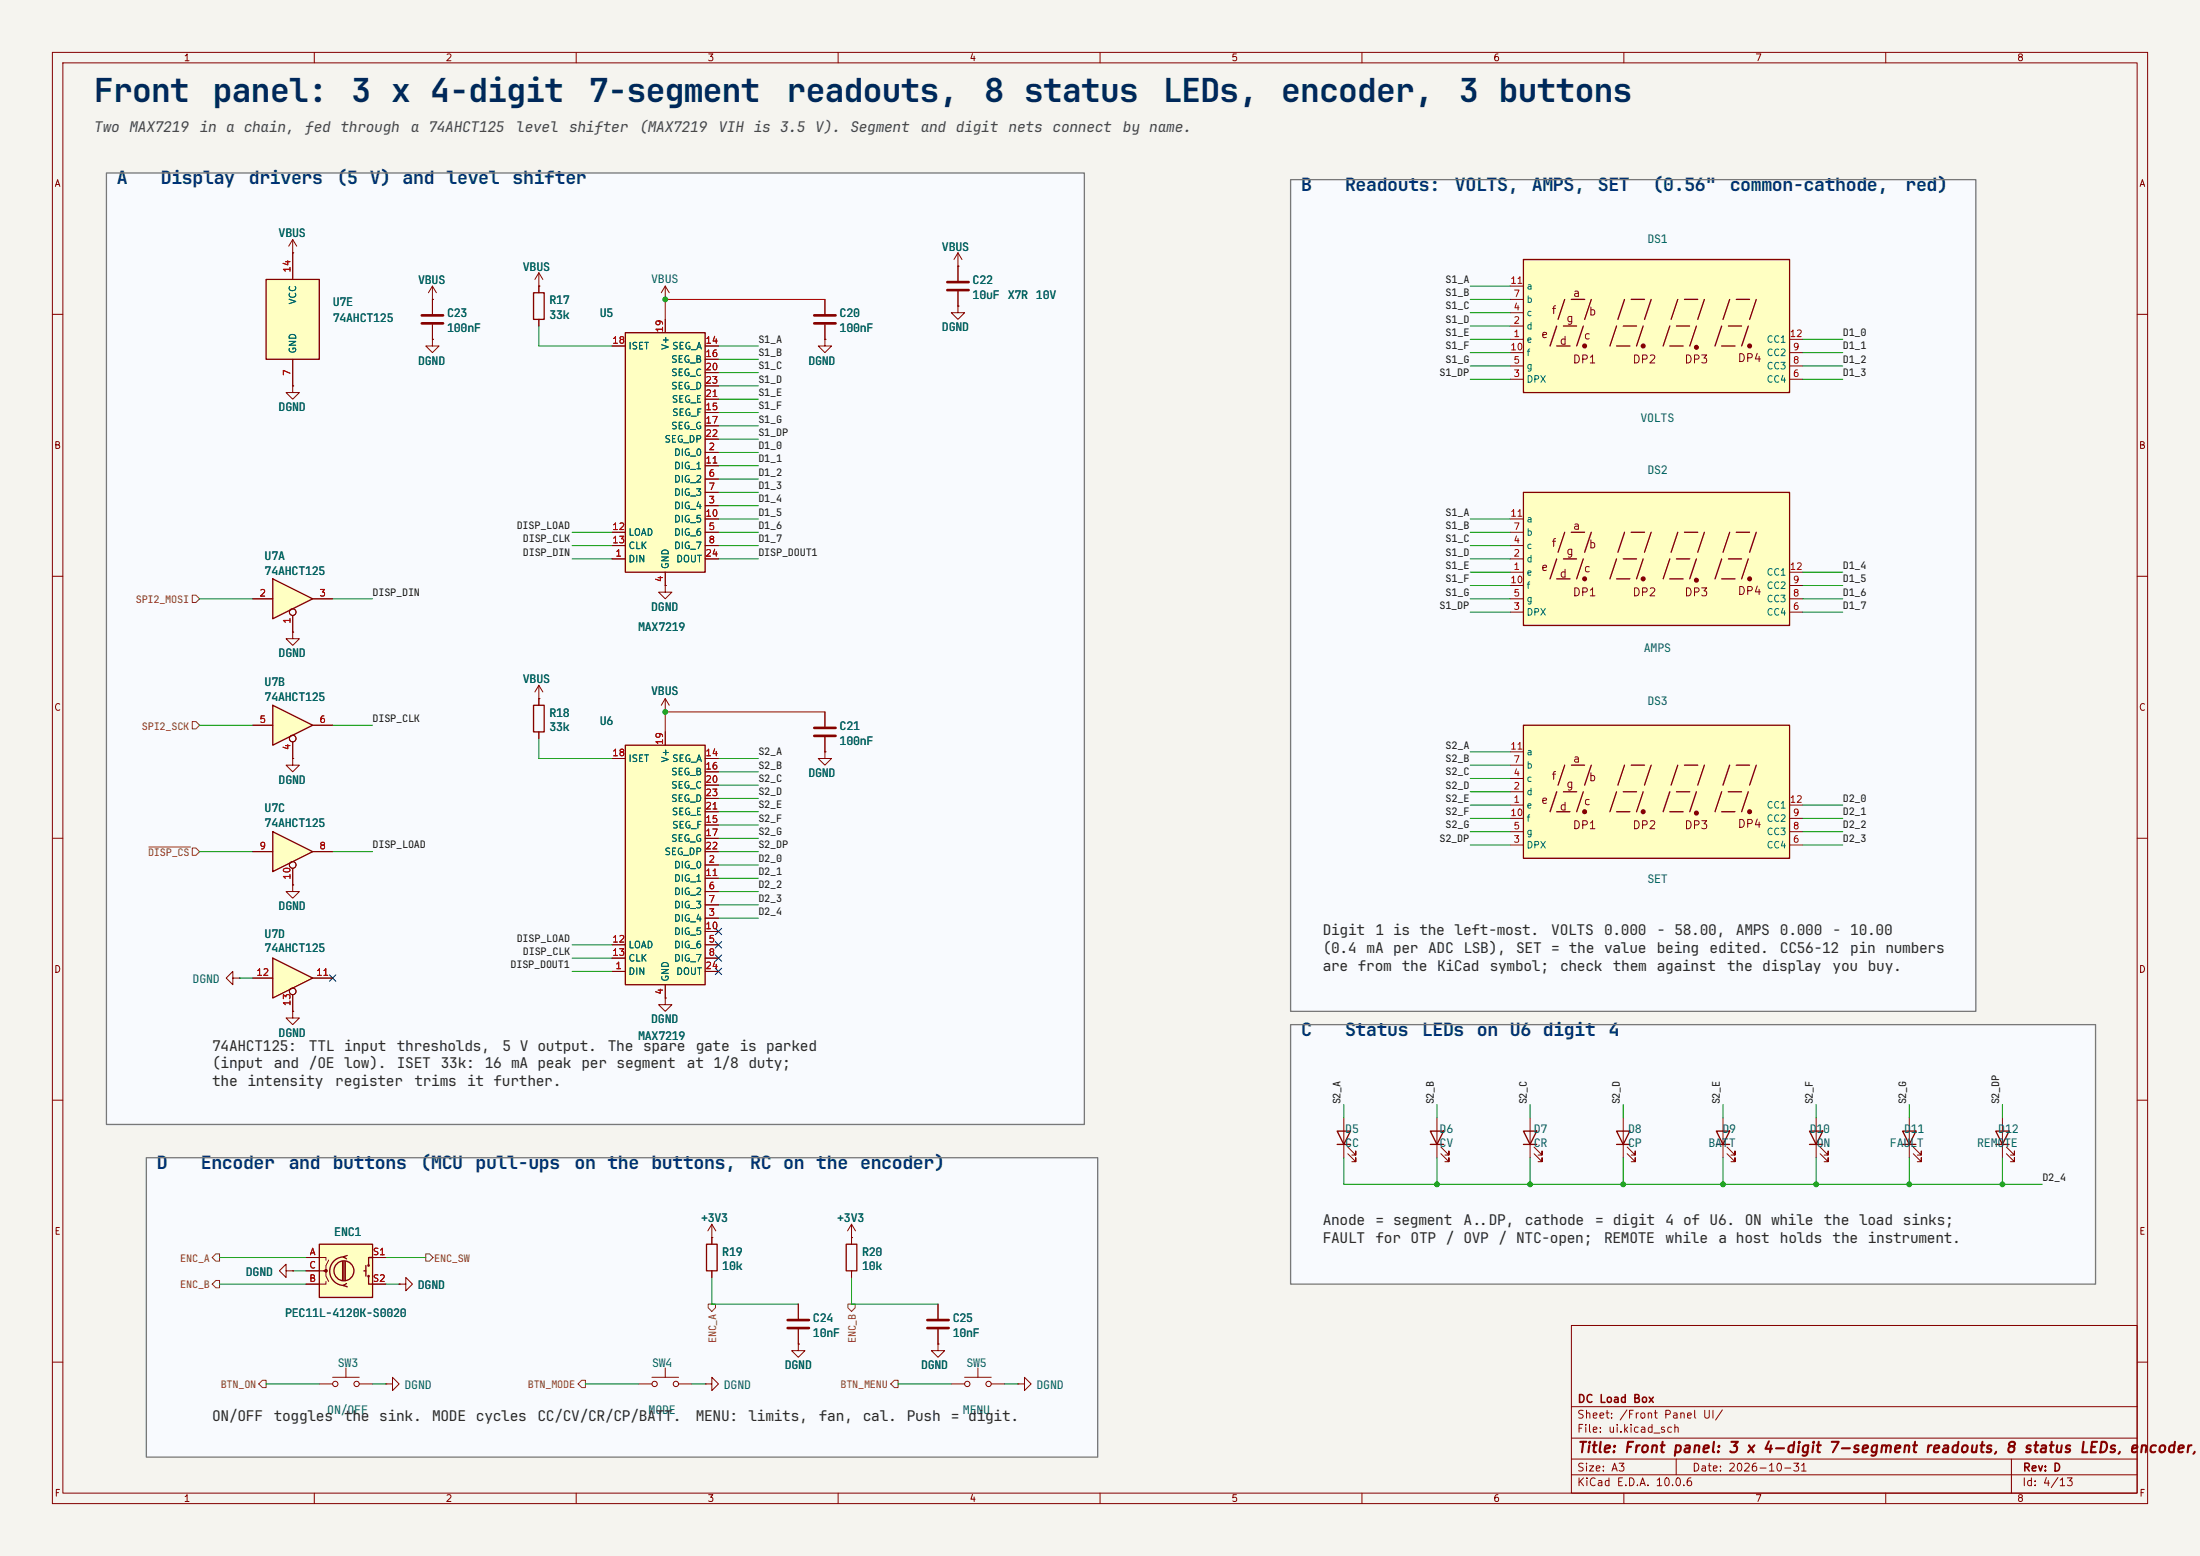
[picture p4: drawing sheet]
<svg xmlns="http://www.w3.org/2000/svg" width="420mm" height="297mm" viewBox="0 0 420 297" stroke-linecap="round" stroke-linejoin="round" font-family="sans-serif">
<path d="M0 0h420v297h-420z" fill="#f5f4ef" stroke="#f5f4ef" stroke-width=".19"/>
<g fill="none" stroke="#840000" stroke-width=".19">
<path d="M10 10h400v277h-400zM12 12h396v273h-396zM60 10v2M110 10v2M160 10v2M210 10v2M260 10v2M310 10v2M360 10v2M10 60h2M408 60h2M10 110h2"/>
<path d="M408 110h2M10 160h2M408 160h2M10 210h2M408 210h2M300 253h108v32h-108zM10 260h2M300 278.5h108M300 274.5h108M300 268.5h108M320 278.5v3M384 278.5v6.5"/>
<path d="M408 260h2M60 285v2M110 285v2M160 285v2M210 285v2M260 285v2M300 281.5h108M310 285v2M360 285v2"/>
</g>
<g fill="#f8fafe">
<path d="M246.4 195.6h153.6v49.5h-153.6z"/>
<path d="M20.3 33h186.7v181.6h-186.7z"/>
<path d="M246.4 34.3h130.8v158.7h-130.8z"/>
<path d="M27.9 221h181.6v57.1h-181.6z"/>
</g>
<path d="M290.8 49.5h50.8v25.4h-50.8z" fill="#ffffc2"/>
<g fill="none" stroke="#840000" stroke-width=".25">
<path d="M290.8 49.5h50.8v25.4h-50.8zM298.7 57.2l-1.3 3.8M300 57.2h2.5M303.8 57.2l-1.3 3.8M310.1 57.2l-1.2 3.8M311.4 57.2h2.5M315.2 57.2l-1.3 3.8M320.3 57.2l-1.3 3.8M321.6 57.2h2.5M325.4 57.2l-1.3 3.8M330.2 57.2l-1.3 3.8M331.5 57.2h2.5"/>
<path d="M335.3 57.2l-1.3 3.8M297.2 62.2l-1.3 3.8M297.2 66h2.5M298.4 62.2h2.6M302.3 62.2l-1.3 3.8M308.6 66h2.5M308.6 62.2l-1.3 3.8M309.9 62.2h2.5M313.7 62.2l-1.3 3.8M318.8 66h2.5M318.8 62.2l-1.3 3.8M320 62.2h2.6"/>
<path d="M323.8 62.2l-1.2 3.8M328.7 66h2.5M328.7 62.2l-1.3 3.8M329.9 62.2h2.6M333.8 62.2l-1.3 3.8"/>
</g>
<g fill="#840000" stroke="#840000" stroke-width=".25">
<circle cx="302.5" cy="66" r=".36"/>
<circle cx="313.7" cy="66" r=".36"/>
<circle cx="323.8" cy="66.3" r=".36"/>
<circle cx="334" cy="66" r=".36"/>
</g>
<g fill="none" stroke="#840000" stroke-width=".19">
<path d="M102.9 54.6h.1M102.9 52.1l-.8 1.2M102.9 52.1l.7 1.2M102.9 52.1v2.5M288.3 59.7h2.5M288.3 57.2h2.5M288.3 54.6h2.5M288.3 64.8h2.5M288.3 62.2h2.5M288.3 72.4h2.5M288.3 69.9h2.5M288.3 67.3h2.5"/>
<path d="M341.6 64.8h2.6M341.6 72.4h2.6M341.6 69.9h2.6M341.6 67.3h2.6"/>
</g>
<path d="M50.8 53.3h10.2v15.3h-10.2z" fill="#ffffc2"/>
<path d="M50.8 53.3h10.2v15.3h-10.2z" fill="none" stroke="#840000" stroke-width=".25"/>
<path d="M55.9 48.3v5M55.9 68.6v5.1" fill="none" stroke="#840000" stroke-width=".19"/>
<path d="M119.4 63.5h15.2v45.7h-15.2z" fill="#ffffc2"/>
<path d="M119.4 63.5h15.2v45.7h-15.2z" fill="none" stroke="#840000" stroke-width=".25"/>
<g fill="none" stroke="#840000" stroke-width=".19">
<path d="M55.9 48.3h.1M55.9 45.7l-.8 1.3M55.9 45.7l.7 1.3M55.9 45.7v2.6M116.8 66h2.6M127 61v2.5M134.6 66h2.6M134.6 78.7h2.6M134.6 68.6h2.6M134.6 71.1h2.6M134.6 76.2h2.6M134.6 73.7h2.6"/>
<path d="M134.6 86.4h2.6M134.6 96.5h2.6M134.6 91.4h2.6M134.6 94h2.6M134.6 99.1h2.6M134.6 88.9h2.6M134.6 81.3h2.6M134.6 83.8h2.6M116.8 106.7h2.6M116.8 101.6h2.6M116.8 104.1h2.6M127 109.2v2.6"/>
<path d="M134.6 106.7h2.6M134.6 101.6h2.6M134.6 104.1h2.6M55.9 193v1.3h1.2l-1.2 1.3-1.3-1.3h1.3M55.9 193h.1M127 190.5v1.3h1.3l-1.3 1.2-1.3-1.2h1.3M127 190.5h.1M54.6 242.6v-1.3l-1.3 1.3 1.3 1.2v-1.2h1.3M55.9 242.6h.1"/>
</g>
<path d="M119.4 142.2h15.2v45.8h-15.2z" fill="#ffffc2"/>
<path d="M101.9 55.9h2v5.1h-2zM101.9 134.6h2v5.1h-2zM119.4 142.2h15.2v45.8h-15.2zM161.5 237.5h2.1v5.1h-2.1z" fill="none" stroke="#840000" stroke-width=".25"/>
<g fill="none" stroke="#840000" stroke-width=".19">
<path d="M82.5 57.2h.1M82.5 54.6l-.7 1.3M82.5 54.6l.8 1.3M82.5 54.6v5.3M102.9 54.6v1.3M157.5 57.2v2.7M182.9 50.8h.1M182.9 58.4v1.3h1.2l-1.2 1.3-1.3-1.3h1.3M182.9 58.4h.1M182.9 48.3l-.8 1.2M182.9 48.3l.7 1.2M182.9 48.3v5.3"/>
<path d="M182.9 55.6v2.8M82.5 64.8v1.2h1.3l-1.3 1.3-1.2-1.3h1.2M82.5 64.8h.1M82.5 62v2.8M102.9 61v1.2M157.5 64.8v1.2h1.2l-1.2 1.3-1.3-1.3h1.3M157.5 64.8h.1M157.5 62v2.8M102.9 133.4h.1M102.9 130.8l-.8 1.3M102.9 130.8l.7 1.3M102.9 130.8v3.8"/>
<path d="M102.9 139.7v1.3M127 135.9h.1M127 133.4v2.5M127 139.7v2.5M127 133.4l-.8 1.2M127 133.4l.8 1.2M157.5 135.9v2.8M116.8 144.8h2.6M134.6 144.8h2.6M134.6 157.5h2.6M134.6 147.3h2.6M134.6 149.9h2.6"/>
<path d="M134.6 154.9h2.6M134.6 152.4h2.6M157.5 143.5v1.3h1.2l-1.2 1.3-1.3-1.3h1.3M157.5 143.5h.1M157.5 140.7v2.8M55.9 168.9v1.3h1.2l-1.2 1.3-1.3-1.3h1.3M55.9 168.9h.1M134.6 165.1h2.6M134.6 175.3h2.6M134.6 170.2h2.6M134.6 172.7h2.6M134.6 177.8h2.6"/>
<path d="M134.6 167.6h2.6M134.6 160h2.6M134.6 162.6h2.6M116.8 185.4h2.6M116.8 180.3h2.6M116.8 182.9h2.6M127 188v2.5M134.6 185.4h2.6M134.6 180.3h2.6M134.6 182.9h2.6M162.6 236.2h.1M162.6 233.7l-.8 1.2"/>
<path d="M162.6 233.7l.7 1.2M162.6 233.7v3.8M162.6 242.6v1.2M61 264.2h2.5M63.5 262.9h5.1M66 261.1v1.8M68.6 264.2h2.5"/>
<circle cx="64" cy="264.2" r=".51"/>
<circle cx="68.1" cy="264.2" r=".51"/>
</g>
<path d="M180.8 53.8h4.1M180.8 55.4h4.1M80.5 60.2h4.1M80.5 61.7h4.1M155.4 60.2h4.1M155.4 61.7h4.1M155.4 138.9h4.1M155.4 140.5h4.1" fill="none" stroke="#840000" stroke-width=".51"/>
<path d="M52.1 158.8l7.6 3.8-7.6 3.8z" fill="#ffffc2"/>
<path d="M52.1 158.8l7.6 3.8-7.6 3.8z" fill="none" stroke="#840000" stroke-width=".25"/>
<g fill="none" stroke="#840000" stroke-width=".19">
<path d="M55.9 73.7v1.2h1.2l-1.2 1.3-1.3-1.3h1.3M55.9 73.7h.1M48.3 162.6h3.8M55.9 165.7v3.2M59.7 162.6h3.8M76.2 245.1h1.3v-1.3l1.2 1.3-1.2 1.3v-1.3M76.2 245.1h.1M73.7 264.2h1.2v-1.3l1.3 1.3-1.3 1.2v-1.2M73.7 264.2h.1"/>
<circle cx="55.9" cy="165.1" r=".63"/>
</g>
<path d="M52.1 110.5l7.6 3.8-7.6 3.8z" fill="#ffffc2"/>
<path d="M52.1 110.5l7.6 3.8-7.6 3.8z" fill="none" stroke="#840000" stroke-width=".25"/>
<g fill="none" stroke="#840000" stroke-width=".19">
<path d="M48.3 114.3h3.8M55.9 117.5v3.2M59.7 114.3h3.8"/>
<circle cx="55.9" cy="116.8" r=".63"/>
</g>
<path d="M52.1 134.6l7.6 3.8-7.6 3.8z" fill="#ffffc2"/>
<path d="M52.1 134.6l7.6 3.8-7.6 3.8zM308.6 215.9h2.5l-1.2 2.5zM308.6 218.4h2.5" fill="none" stroke="#840000" stroke-width=".25"/>
<g fill="none" stroke="#840000" stroke-width=".19">
<path d="M48.3 138.4h3.8M59.7 138.4h3.8M55.9 141.6v3.2M309.9 213.4v7.6M310.6 218.9l1.6 1.6v-.8v.8h-.8M310.6 220.2l1.6 1.5v-.7v.7h-.8"/>
<circle cx="55.9" cy="141" r=".63"/>
</g>
<path d="M61 237.5h10.1v10.1h-10.1z" fill="#ffffc2"/>
<g fill="none" stroke="#840000" stroke-width=".25">
<path d="M255.3 215.9h2.5l-1.3 2.5zM255.3 218.4h2.5M273 215.9h2.6l-1.3 2.5zM273 218.4h2.6M290.8 215.9h2.6l-1.3 2.5zM290.8 218.4h2.6M327.7 215.9h2.5l-1.3 2.5zM327.7 218.4h2.5M345.4 215.9h2.6l-1.3 2.5zM345.4 218.4h2.6M363.2 215.9h2.6l-1.3 2.5zM363.2 218.4h2.6"/>
<path d="M381 215.9h2.5l-1.2 2.5zM381 218.4h2.5M61 237.5h10.1v10.1h-10.1zM65.7 239.9a2.73 2.73 0 0 0-2.8 2.7 2.73 2.73 0 0 0 2.8 2.8M66.3 239.6l-.8 .3 .7 .4M134.9 237.5h2v5.1h-2zM65.4 240.8v3.5M65.7 240.8v3.5M65.9 240.8v3.5M66.2 245l-.7 .4 .8 .2M69.5 242.6h.3M69.8 241.6v2"/>
<path d="M70.4 243.6v1.5h.7M71.1 240h-.7v1.6"/>
<circle cx="65.7" cy="242.6" r="1.9"/>
<circle cx="70.4" cy="243.6" r=".13"/>
<circle cx="70.4" cy="241.6" r=".13"/>
</g>
<g fill="none" stroke="#840000" stroke-width=".19">
<path d="M127 57.2h.1M127 54.6l-.8 1.3M127 54.6l.8 1.3M127 54.6v2.6M127 111.8v1.2h1.3l-1.3 1.3-1.3-1.3h1.3M127 111.8h.1M55.9 120.7v1.2h1.2l-1.2 1.3-1.3-1.3h1.3M55.9 120.7h.1M55.9 144.8v1.3h1.2l-1.2 1.2-1.3-1.2h1.3M55.9 144.8h.1M44.4 186.7v-1.3l-1.2 1.3 1.2 1.3v-1.3h1.3M45.7 186.7h.1"/>
<path d="M256.5 213.4v7.6M257.3 218.9l1.5 1.6v-.8v.8h-.7M274.3 213.4v7.6M275.1 218.9l1.5 1.6v-.8v.8h-.8M292.1 213.4v7.6M292.9 218.9l1.5 1.6v-.8v.8h-.8M328.9 213.4v7.6M329.7 218.9l1.5 1.6v-.8v.8h-.7M346.7 213.4v7.6M347.5 218.9l1.5 1.6v-.8v.8h-.8M364.5 213.4v7.6M365.3 218.9l1.5 1.6v-.8v.8h-.8"/>
<path d="M382.3 213.4v7.6M383 218.9l1.6 1.6v-.8v.8h-.8M135.9 236.2h.1M135.9 233.7v3.8M135.9 233.7l-.8 1.2M135.9 233.7l.8 1.2M257.3 220.2l1.5 1.5v-.7v.7h-.7M275.1 220.2l1.5 1.5v-.7v.7h-.8M292.9 220.2l1.5 1.5v-.7v.7h-.8M329.7 220.2l1.5 1.5v-.7v.7h-.7M347.5 220.2l1.5 1.5v-.7v.7h-.8M365.3 220.2l1.5 1.5v-.7v.7h-.8"/>
<path d="M383 220.2l1.6 1.5v-.7v.7h-.8M58.4 240h3.8v.5M58.4 242.6h3.8v1l.5 1M62.2 244.6v.5h-3.8M62.7 240.5l-.5 1.1v1h-.5M71.1 240h2.6M71.1 245.1h2.6M135.9 242.6v1.2M152.4 256.5v1.3h1.3l-1.3 1.3-1.3-1.3h1.3M152.4 256.5h.1M152.4 248.9v2.8M152.4 253.7v2.8"/>
<path d="M179.1 256.5v1.3h1.2l-1.2 1.3-1.3-1.3h1.3M179.1 256.5h.1M121.9 264.2h2.6M124.5 262.9h5M127 261.1v1.8M129.5 264.2h2.6M134.6 264.2h1.3v-1.3l1.3 1.3-1.3 1.2v-1.2M134.6 264.2h.1M181.6 264.2h2.5M184.1 262.9h5.1M186.7 261.1v1.8M189.2 264.2h2.6"/>
<circle cx="125" cy="264.2" r=".51"/>
<circle cx="129" cy="264.2" r=".51"/>
<circle cx="184.7" cy="264.2" r=".51"/>
<circle cx="188.7" cy="264.2" r=".51"/>
</g>
<circle cx="62.2" cy="242.6" r=".25" fill="#840000" stroke="#840000" stroke-width=".19"/>
<path d="M150.4 252h4M150.4 253.5h4" fill="none" stroke="#840000" stroke-width=".51"/>
<path d="M52.1 182.9l7.6 3.8-7.6 3.8z" fill="#ffffc2"/>
<path d="M52.1 182.9l7.6 3.8-7.6 3.8z" fill="none" stroke="#840000" stroke-width=".25"/>
<g fill="none" stroke="#840000" stroke-width=".19">
<path d="M48.3 186.7h3.8M55.9 189.9v3.1M59.7 186.7h3.8M194.3 264.2h1.3v-1.3l1.2 1.3-1.2 1.2v-1.2M194.3 264.2h.1"/>
<circle cx="55.9" cy="189.2" r=".63"/>
</g>
<path d="M290.8 94h50.8v25.4h-50.8z" fill="#ffffc2"/>
<g fill="none" stroke="#840000" stroke-width=".25">
<path d="M290.8 94h50.8v25.4h-50.8zM297.2 106.7l-1.3 3.8M297.2 110.5h2.5M298.4 106.7h2.6M298.7 101.6l-1.3 3.8M300 101.6h2.5M302.3 106.7l-1.3 3.8M303.8 101.6l-1.3 3.8M308.6 110.5h2.5M308.6 106.7l-1.3 3.8M309.9 106.7h2.5M310.1 101.6l-1.2 3.8"/>
<path d="M311.4 101.6h2.5M313.7 106.7l-1.3 3.8M315.2 101.6l-1.3 3.8M318.8 110.5h2.5M318.8 106.7l-1.3 3.8M320 106.7h2.6M320.3 101.6l-1.3 3.8M321.6 101.6h2.5M323.8 106.7l-1.2 3.8M325.4 101.6l-1.3 3.8M328.7 110.5h2.5M328.7 106.7l-1.3 3.8"/>
<path d="M329.9 106.7h2.6M330.2 101.6l-1.3 3.8M331.5 101.6h2.5M333.8 106.7l-1.3 3.8M335.3 101.6l-1.3 3.8"/>
</g>
<g fill="#840000" stroke="#840000" stroke-width=".25">
<circle cx="302.5" cy="110.5" r=".36"/>
<circle cx="313.7" cy="110.5" r=".36"/>
<circle cx="323.8" cy="110.7" r=".36"/>
<circle cx="334" cy="110.5" r=".36"/>
</g>
<g fill="none" stroke="#840000" stroke-width=".19">
<path d="M288.3 99.1h2.5M288.3 109.2h2.5M288.3 106.7h2.5M288.3 116.8h2.5M288.3 104.1h2.5M288.3 114.3h2.5M288.3 101.6h2.5M288.3 111.8h2.5M341.6 109.2h2.6M341.6 116.8h2.6M341.6 114.3h2.6M341.6 111.8h2.6"/>
<path d="M179.1 248.9v2.8M179.1 253.7v2.8"/>
</g>
<path d="M177 252h4.1M177 253.5h4.1" fill="none" stroke="#840000" stroke-width=".51"/>
<path d="M290.8 138.4h50.8v25.4h-50.8z" fill="#ffffc2"/>
<g fill="none" stroke="#840000" stroke-width=".25">
<path d="M290.8 138.4h50.8v25.4h-50.8zM297.2 151.1l-1.3 3.8M297.2 154.9h2.5M298.4 151.1h2.6M298.7 146.1l-1.3 3.8M300 146.1h2.5M302.3 151.1l-1.3 3.8M303.8 146.1l-1.3 3.8M308.6 154.9h2.5M308.6 151.1l-1.3 3.8M309.9 151.1h2.5M310.1 146.1l-1.2 3.8"/>
<path d="M311.4 146.1h2.5M313.7 151.1l-1.3 3.8M315.2 146.1l-1.3 3.8M318.8 154.9h2.5M318.8 151.1l-1.3 3.8M320 151.1h2.6M320.3 146.1l-1.3 3.8M321.6 146.1h2.5M323.8 151.1l-1.2 3.8M325.4 146.1l-1.3 3.8M328.7 154.9h2.5M328.7 151.1l-1.3 3.8"/>
<path d="M329.9 151.1h2.6M330.2 146.1l-1.3 3.8M331.5 146.1h2.5M333.8 151.1l-1.3 3.8M335.3 146.1l-1.3 3.8"/>
</g>
<g fill="#840000" stroke="#840000" stroke-width=".25">
<circle cx="302.5" cy="154.9" r=".36"/>
<circle cx="313.7" cy="154.9" r=".36"/>
<circle cx="323.8" cy="155.2" r=".36"/>
<circle cx="334" cy="154.9" r=".36"/>
</g>
<g fill="none" stroke="#840000" stroke-width=".19">
<path d="M55.9 48.3h.1M55.9 48.3v5M82.5 57.2h.1M82.5 57.2v2.7M102.9 54.6h.1M102.9 54.6v1.3M157.5 57.2v2.7M182.9 50.8h.1M182.9 58.4h.1M182.9 50.8v2.8M182.9 55.6v2.8M55.9 73.7h.1"/>
<path d="M55.9 68.6v5.1M82.5 64.8h.1M82.5 62v2.8M102.9 61v1.2M116.8 66h2.6M127 61v2.5M134.6 66h2.6M134.6 78.7h2.6M134.6 68.6h2.6M134.6 71.1h2.6M134.6 76.2h2.6M134.6 73.7h2.6"/>
<path d="M157.5 64.8h.1M157.5 62v2.8M134.6 86.4h2.6M134.6 96.5h2.6M134.6 91.4h2.6M134.6 94h2.6M134.6 99.1h2.6M134.6 88.9h2.6M134.6 81.3h2.6M134.6 83.8h2.6M48.3 114.3h3.8M55.9 117.5v3.2"/>
<path d="M59.7 114.3h3.8M116.8 106.7h2.6M116.8 101.6h2.6M116.8 104.1h2.6M127 111.8h.1M127 109.2v2.6M134.6 106.7h2.6M134.6 101.6h2.6M134.6 104.1h2.6M48.3 138.4h3.8M55.9 120.7h.1M59.7 138.4h3.8"/>
<path d="M102.9 133.4h.1M102.9 133.4v1.2M102.9 139.7v1.3M127 135.9h.1M127 139.7v2.5M157.5 135.9v2.8M55.9 144.8h.1M55.9 141.6v3.2M116.8 144.8h2.6M134.6 144.8h2.6M134.6 157.5h2.6M134.6 147.3h2.6"/>
<path d="M134.6 149.9h2.6M134.6 154.9h2.6M134.6 152.4h2.6M157.5 143.5h.1M157.5 140.7v2.8M288.3 153.7h2.5M288.3 151.1h2.5M288.3 148.6h2.5M288.3 158.8h2.5M288.3 146.1h2.5M288.3 156.2h2.5M288.3 143.5h2.5"/>
<path d="M341.6 153.7h2.6M341.6 158.8h2.6M341.6 156.2h2.6M48.3 162.6h3.8M55.9 168.9h.1M55.9 165.7v3.2M59.7 162.6h3.8M134.6 162.6h2.6M134.6 165.1h2.6M134.6 175.3h2.6M134.6 170.2h2.6M134.6 172.7h2.6"/>
<path d="M134.6 177.8h2.6M134.6 167.6h2.6M134.6 160h2.6M288.3 161.3h2.5M341.6 161.3h2.6M48.3 186.7h3.8M55.9 193h.1M55.9 189.9v3.1M59.7 186.7h3.8M116.8 185.4h2.6M116.8 180.3h2.6M116.8 182.9h2.6"/>
<path d="M127 190.5h.1M127 188v2.5M134.6 185.4h2.6M134.6 180.3h2.6M134.6 182.9h2.6M135.9 236.2h.1M135.9 236.2v1.3M162.6 236.2h.1M162.6 236.2v1.3M55.9 242.6h.1M58.4 240h2.6M58.4 245.1h2.6"/>
<path d="M58.4 242.6h2.6M71.1 240h2.6M71.1 245.1h2.6M76.2 245.1h.1M135.9 242.6v1.2M152.4 256.5h.1M152.4 248.9v2.8M152.4 253.7v2.8M162.6 242.6v1.2M179.1 256.5h.1M179.1 248.9v2.8M179.1 253.7v2.8"/>
<circle cx="55.9" cy="116.8" r=".63"/>
<circle cx="55.9" cy="141" r=".63"/>
<circle cx="55.9" cy="165.1" r=".63"/>
<circle cx="55.9" cy="189.2" r=".63"/>
</g>
<path d="M36.7 113.6h.7l.7 .7-.7 .7h-.7zM36.7 137.7h.7l.7 .7-.7 .7h-.7zM28.4 161.7h7.9M36.7 161.9h.7l.7 .7-.7 .7h-.7zM41.2 239.3h.7v1.4h-.7l-.7-.7zM81.3 239.3h.7l.7 .7-.7 .7h-.7zM41.2 244.4h.7v1.4h-.7l-.7-.7zM135.2 248.9h1.4v.7l-.7 .7-.7-.7zM161.9 248.9h1.4v.7l-.7 .7-.7-.7zM49.4 264.2l.7-.7h.7v1.4h-.7zM111.1 263.5h.7v1.4h-.7l-.7-.7zM170.7 263.5h.7v1.4h-.7l-.6-.7z" fill="none" stroke="#725600" stroke-width=".19"/>
<g fill="none" stroke="#009600" stroke-width=".19">
<path d="M280.7 59.7h7.6M280.7 57.2h7.6M280.7 54.6h7.6M102.9 62.2v3.8h13.9M137.2 73.7h7.6M137.2 76.2h7.6M137.2 78.7h7.6M137.2 66h7.6M137.2 71.1h7.6M137.2 68.6h7.6M280.7 69.9h7.6M280.7 64.8h7.6"/>
<path d="M280.7 72.4h7.6M280.7 62.2h7.6M280.7 67.3h7.6M344.2 69.9h7.6M344.2 64.8h7.6M344.2 72.4h7.6M344.2 67.3h7.6M137.2 96.5h7.6M137.2 99.1h7.6M137.2 94h7.6M137.2 91.4h7.6M137.2 88.9h7.6"/>
<path d="M137.2 86.4h7.6M137.2 81.3h7.6M137.2 83.8h7.6M280.7 99.1h7.6M38.1 114.3h10.2M63.5 114.3h7.6M109.2 104.1h7.6M109.2 106.7h7.6M109.2 101.6h7.6M137.2 104.1h7.6M137.2 106.7h7.6M137.2 101.6h7.6"/>
<path d="M280.7 104.1h7.6M280.7 106.7h7.6M280.7 116.8h7.6M280.7 114.3h7.6M280.7 111.8h7.6M280.7 101.6h7.6M280.7 109.2h7.6M344.2 116.8h7.6M344.2 114.3h7.6M344.2 111.8h7.6M344.2 109.2h7.6M38.1 138.4h10.2"/>
<path d="M63.5 138.4h7.6M102.9 141v3.8h13.9M137.2 144.8h7.6M137.2 147.3h7.6M137.2 149.9h7.6M137.2 152.4h7.6M137.2 154.9h7.6M137.2 157.5h7.6M280.7 158.8h7.6M280.7 156.2h7.6M280.7 153.7h7.6M280.7 151.1h7.6"/>
<path d="M280.7 148.6h7.6M280.7 146.1h7.6M280.7 143.5h7.6M344.2 158.8h7.6M344.2 156.2h7.6M344.2 153.7h7.6M38.1 162.6h10.2M63.5 162.6h7.6M137.2 175.3h7.6M137.2 172.7h7.6M137.2 170.2h7.6M137.2 167.6h7.6"/>
<path d="M137.2 165.1h7.6M137.2 160h7.6M137.2 162.6h7.6M280.7 161.3h7.6M344.2 161.3h7.6M45.7 186.7h2.6M109.2 182.9h7.6M109.2 180.3h7.6M109.2 185.4h7.6M256.5 210.8v2.6M274.3 210.8v2.6M292.1 210.8v2.6"/>
<path d="M309.9 210.8v2.6M328.9 210.8v2.6M346.7 210.8v2.6M364.5 210.8v2.6M382.3 210.8v2.6M256.5 221v5.1h133.4M274.3 221v5.1M292.1 221v5.1M309.9 221v5.1M328.9 221v5.1M346.7 221v5.1M364.5 221v5.1"/>
<path d="M382.3 221v5.1M41.9 240h16.5M41.9 245.1h16.5M55.9 242.6h2.5M73.7 240h7.6M73.7 245.1h2.5M135.9 243.8v5.1h16.5M162.6 243.8v5.1h16.5M50.8 264.2h10.2M71.1 264.2h2.6M111.8 264.2h10.1M132.1 264.2h2.5"/>
<path d="M171.4 264.2h10.2M191.8 264.2h2.5"/>
</g>
<path d="M157.5 57.2h-30.5v3.8M157.5 135.9h-30.5v3.8" fill="none" stroke="#be0000" stroke-width=".19"/>
<path d="M136.6 179.7l1.2 1.2M136.6 177.2l1.2 1.2M137.8 179.7l-1.2 1.2M137.8 177.2l-1.2 1.2M62.9 186.1l1.2 1.2M64.1 186.1l-1.2 1.2M136.6 182.3l1.2 1.2M136.6 184.8l1.2 1.2M137.8 182.3l-1.2 1.2M137.8 184.8l-1.2 1.2" fill="none" stroke="#000084" stroke-width=".19"/>
<path d="M20.3 33h186.7v181.6h-186.7zM246.4 34.3h130.8v158.7h-130.8zM246.4 195.6h153.6v49.5h-153.6zM27.9 221h181.6v57.1h-181.6z" fill="none" stroke="#787878" stroke-width=".25"/>
<g fill="#009600" stroke="#009600" stroke-width=".19">
<circle cx="274.3" cy="226.1" r=".46"/>
<circle cx="309.9" cy="226.1" r=".46"/>
<circle cx="328.9" cy="226.1" r=".46"/>
<circle cx="346.7" cy="226.1" r=".46"/>
<circle cx="364.5" cy="226.1" r=".46"/>
<circle cx="382.3" cy="226.1" r=".46"/>
<circle cx="292.1" cy="226.1" r=".46"/>
<circle cx="127" cy="135.9" r=".46"/>
<circle cx="127" cy="57.2" r=".46"/>
</g>
<g font-size="6.3" fill="#00285a">
<text x="18" y="19.5">Front</text>
<text x="40.7" y="19.5">panel:</text>
<text x="67.1" y="19.5">3 x 4-digit</text>
<text x="112.4" y="19.5">7-segment</text>
<text x="150.2" y="19.5">readouts,</text>
<text x="187.9" y="19.5">8 status</text>
<text x="221.9" y="19.5">LEDs,</text>
<text x="244.6" y="19.5">encoder,</text>
<text x="278.6" y="19.5">3 buttons</text>
</g>
<g font-size="3.5" fill="#003278">
<text x="22.3" y="35.1">A</text>
<text x="30.7" y="35.1">Display</text>
<text x="47.5" y="35.1">drivers</text>
<text x="64.3" y="35.1">(5 V) and level</text>
<text x="97.8" y="35.1">shifter</text>
<text x="248.4" y="36.4">B</text>
<text x="256.8" y="36.4">Readouts:</text>
<text x="277.8" y="36.4">VOLTS,</text>
<text x="292.4" y="36.4">AMPS,</text>
<text x="305" y="36.4">SET</text>
<text x="315.5" y="36.4">(0.56&quot;</text>
<text x="330.2" y="36.4">common-cathode,</text>
<text x="363.8" y="36.4">red)</text>
<text x="248.4" y="197.7">C</text>
<text x="256.8" y="197.7">Status</text>
<text x="271.5" y="197.7">LEDs on U6 digit</text>
<text x="307.1" y="197.7">4</text>
<text x="29.9" y="223.1">D</text>
<text x="38.3" y="223.1">Encoder</text>
<text x="55.1" y="223.1">and buttons</text>
<text x="80.3" y="223.1">(MCU pull-ups</text>
<text x="109.7" y="223.1">on the buttons,</text>
<text x="143.2" y="223.1">RC on the encoder)</text>
</g>
<g font-size="2.8" fill="#464646">
<text x="18" y="25.2">Two MAX7219</text>
<text x="38.1" y="25.2">in a chain,</text>
<text x="58.3" y="25.2">fed through</text>
<text x="78.4" y="25.2">a 74AHCT125</text>
<text x="98.6" y="25.2">level</text>
<text x="108.6" y="25.2">shifter</text>
<text x="122.1" y="25.2">(MAX7219</text>
<text x="137.2" y="25.2">VIH is 3.5 V). Segment</text>
<text x="175.8" y="25.2">and digit</text>
<text x="192.6" y="25.2">nets connect</text>
<text x="214.4" y="25.2">by name.</text>
</g>
<g font-size="2.8" fill="#282828">
<text x="252.5" y="178.5">Digit</text>
<text x="262.6" y="178.5">1 is the left-most.</text>
<text x="296.1" y="178.5">VOLTS</text>
<text x="306.2" y="178.5">0.000</text>
<text x="316.3" y="178.5">- 58.00,</text>
<text x="331.4" y="178.5">AMPS 0.000</text>
<text x="349.9" y="178.5">- 10.00</text>
<text x="252.5" y="181.9">(0.4 mA per ADC LSB),</text>
<text x="252.5" y="185.3">are from the KiCad</text>
<text x="284.4" y="185.3">symbol;</text>
<text x="289.4" y="181.9">SET = the value</text>
<text x="297.8" y="185.3">check</text>
<text x="307.9" y="185.3">them against</text>
<text x="316.3" y="181.9">being</text>
<text x="326.4" y="181.9">edited.</text>
<text x="329.7" y="185.3">the display</text>
<text x="339.8" y="181.9">CC56-12</text>
<text x="349.9" y="185.3">you buy.</text>
<text x="353.2" y="181.9">pin numbers</text>
<text x="40.5" y="200.5">74AHCT125:</text>
<text x="40.5" y="203.9">(input</text>
<text x="52.3" y="203.9">and /OE low).</text>
<text x="59" y="200.5">TTL input</text>
<text x="75.8" y="203.9">ISET 33k: 16 mA peak per segment</text>
<text x="75.8" y="200.5">thresholds,</text>
<text x="95.9" y="200.5">5 V output.</text>
<text x="116" y="200.5">The spare</text>
<text x="131.1" y="203.9">at 1/8 duty;</text>
<text x="132.8" y="200.5">gate is parked</text>
<text x="40.5" y="207.3">the intensity</text>
<text x="64" y="207.3">register</text>
<text x="79.1" y="207.3">trims</text>
<text x="89.2" y="207.3">it further.</text>
<text x="252.5" y="233.9">Anode</text>
<text x="262.6" y="233.9">= segment</text>
<text x="279.4" y="233.9">A..DP,</text>
<text x="291.1" y="233.9">cathode</text>
<text x="304.5" y="233.9">= digit</text>
<text x="318" y="233.9">4 of U6. ON while</text>
<text x="348.2" y="233.9">the load sinks;</text>
<text x="252.5" y="237.3">FAULT</text>
<text x="262.6" y="237.3">for OTP / OVP / NTC-open;</text>
<text x="306.2" y="237.3">REMOTE</text>
<text x="318" y="237.3">while</text>
<text x="328" y="237.3">a host holds</text>
<text x="349.9" y="237.3">the instrument.</text>
<text x="40.5" y="271.3">ON/OFF</text>
<text x="52.3" y="271.3">toggles</text>
<text x="65.7" y="271.3">the sink.</text>
<text x="82.5" y="271.3">MODE cycles</text>
<text x="102.6" y="271.3">CC/CV/CR/CP/BATT.</text>
<text x="132.8" y="271.3">MENU:</text>
<text x="142.9" y="271.3">limits,</text>
<text x="156.3" y="271.3">fan, cal. Push = digit.</text>
</g>
<g font-size="2.2" fill="#006464">
<text x="53.2" y="45.3">VBUS</text>
<text x="179.8" y="47.8">VBUS</text>
<text x="314.5" y="46.5">DS1</text>
<text x="99.8" y="51.6">VBUS</text>
<text x="124.3" y="54">VBUS</text>
<text x="63.5" y="58.5">U7E</text>
<text x="79.8" y="54.2">VBUS</text>
<text x="104.9" y="58.1">R17</text>
<text x="185.7" y="57">10uF X7R 10V</text>
<text x="185.7" y="54.2">C22</text>
<text x="63.5" y="61.5">74AHCT125</text>
<text x="85.3" y="63.4">100nF</text>
<text x="85.4" y="60.6">C23</text>
<text x="104.9" y="60.9">33k</text>
<text x="114.5" y="60.5">U5</text>
<text x="160.3" y="63.4">100nF</text>
<text x="160.3" y="60.6">C20</text>
<text x="179.8" y="63.3">DGND</text>
<text x="79.8" y="69.6">DGND</text>
<text x="154.3" y="69.6">DGND</text>
<text x="53.2" y="78.5">DGND</text>
<text x="313.2" y="80.5">VOLTS</text>
<text x="314.5" y="90.5">DS2</text>
<text x="50.5" y="107">U7A</text>
<text x="50.5" y="109.8">74AHCT125</text>
<text x="124.3" y="116.6">DGND</text>
<text x="53.2" y="125.5">DGND</text>
<text x="121.8" y="120.5">MAX7219</text>
<text x="313.8" y="124.5">AMPS</text>
<text x="50.5" y="131">U7B</text>
<text x="99.8" y="130.4">VBUS</text>
<text x="50.5" y="133.8">74AHCT125</text>
<text x="104.9" y="136.8">R18</text>
<text x="124.3" y="132.7">VBUS</text>
<text x="314.5" y="134.5">DS3</text>
<text x="104.9" y="139.6">33k</text>
<text x="114.5" y="138.5">U6</text>
<text x="160.3" y="142.1">100nF</text>
<text x="160.3" y="139.3">C21</text>
<text x="53.2" y="149.6">DGND</text>
<text x="154.3" y="148.3">DGND</text>
<text x="50.5" y="155">U7C</text>
<text x="50.5" y="157.8">74AHCT125</text>
<text x="53.2" y="173.7">DGND</text>
<text x="314.5" y="168.5">SET</text>
<text x="50.5" y="179">U7D</text>
<text x="50.5" y="181.8">74AHCT125</text>
<text x="36.8" y="187.6">DGND</text>
<text x="53.2" y="197.9">DGND</text>
<text x="124.3" y="195.3">DGND</text>
<text x="121.8" y="198.5">MAX7219</text>
<text x="256.8" y="216.2">D5</text>
<text x="256.8" y="219">CC</text>
<text x="274.8" y="216.2">D6</text>
<text x="274.8" y="219">CV</text>
<text x="292.8" y="216.2">D7</text>
<text x="292.8" y="219">CR</text>
<text x="310.8" y="216.2">D8</text>
<text x="310.8" y="219">CP</text>
<text x="326.1" y="219">BATT</text>
<text x="328.8" y="216.2">D9</text>
<text x="345.5" y="216.2">D10</text>
<text x="346.8" y="219">ON</text>
<text x="360.8" y="219">FAULT</text>
<text x="363.5" y="216.2">D11</text>
<text x="377.5" y="219">REMOTE</text>
<text x="381.5" y="216.2">D12</text>
<text x="133.8" y="233.3">+3V3</text>
<text x="159.8" y="233.3">+3V3</text>
<text x="63.8" y="236">ENC1</text>
<text x="137.9" y="239.7">R19</text>
<text x="164.6" y="239.7">R20</text>
<text x="46.9" y="243.5">DGND</text>
<text x="137.9" y="242.5">10k</text>
<text x="164.6" y="242.5">10k</text>
<text x="54.4" y="251.5">PEC11L-4120K-S0020</text>
<text x="79.8" y="246">DGND</text>
<text x="155.2" y="255.2">10nF</text>
<text x="155.2" y="252.4">C24</text>
<text x="181.9" y="255.2">10nF</text>
<text x="181.9" y="252.4">C25</text>
<text x="64.5" y="261">SW3</text>
<text x="124.5" y="261">SW4</text>
<text x="149.8" y="261.4">DGND</text>
<text x="175.8" y="261.4">DGND</text>
<text x="184.5" y="261">SW5</text>
<text x="62.5" y="270">ON/OFF</text>
<text x="77.2" y="265.1">DGND</text>
<text x="123.8" y="270">MODE</text>
<text x="138.2" y="265.1">DGND</text>
<text x="183.8" y="270">MENU</text>
<text x="197.9" y="265.1">DGND</text>
</g>
<text font-size="2" fill="#840000" x="301" y="277.8">Title: Front panel: 3 x 4-digit 7-segment readouts, 8 status LEDs, encoder,</text>
<g font-size="1.9" fill="#0f0f0f">
<text x="276" y="54">S1_A</text>
<text x="276" y="56.5">S1_B</text>
<text x="276" y="59.1">S1_C</text>
<text x="144.8" y="65.4">S1_A</text>
<text x="276" y="61.6">S1_D</text>
<text x="276" y="64.1">S1_E</text>
<text x="351.8" y="64.1">D1_0</text>
<text x="144.8" y="68">S1_B</text>
<text x="144.8" y="70.5">S1_C</text>
<text x="274.8" y="71.8">S1_DP</text>
<text x="276" y="69.2">S1_G</text>
<text x="276" y="66.7">S1_F</text>
<text x="351.8" y="66.7">D1_1</text>
<text x="351.8" y="71.8">D1_3</text>
<text x="351.8" y="69.2">D1_2</text>
<text x="144.8" y="73">S1_D</text>
<text x="144.8" y="75.6">S1_E</text>
<text x="144.8" y="80.7">S1_G</text>
<text x="144.8" y="78.1">S1_F</text>
<text x="144.8" y="83.2">S1_DP</text>
<text x="144.8" y="85.7">D1_0</text>
<text x="144.8" y="88.3">D1_1</text>
<text x="144.8" y="93.4">D1_3</text>
<text x="144.8" y="90.8">D1_2</text>
<text x="144.8" y="95.9">D1_4</text>
<text x="98.6" y="101">DISP_LOAD</text>
<text x="144.8" y="101">D1_6</text>
<text x="144.8" y="98.4">D1_5</text>
<text x="276" y="98.4">S1_A</text>
<text x="276" y="101">S1_B</text>
<text x="99.8" y="106.1">DISP_DIN</text>
<text x="99.8" y="103.5">DISP_CLK</text>
<text x="144.8" y="103.5">D1_7</text>
<text x="144.8" y="106.1">DISP_DOUT1</text>
<text x="276" y="103.5">S1_C</text>
<text x="276" y="106.1">S1_D</text>
<text x="71.1" y="113.7">DISP_DIN</text>
<text x="276" y="111.1">S1_F</text>
<text x="276" y="108.6">S1_E</text>
<text x="276" y="113.7">S1_G</text>
<text x="351.8" y="111.1">D1_5</text>
<text x="351.8" y="113.7">D1_6</text>
<text x="351.8" y="108.6">D1_4</text>
<text x="274.8" y="116.2">S1_DP</text>
<text x="351.8" y="116.2">D1_7</text>
<text x="71.1" y="137.8">DISP_CLK</text>
<text x="276" y="142.9">S2_A</text>
<text x="144.8" y="144.2">S2_A</text>
<text x="144.8" y="146.7">S2_B</text>
<text x="144.8" y="149.2">S2_C</text>
<text x="276" y="148">S2_C</text>
<text x="276" y="145.4">S2_B</text>
<text x="144.8" y="154.3">S2_E</text>
<text x="144.8" y="151.8">S2_D</text>
<text x="276" y="150.5">S2_D</text>
<text x="276" y="153">S2_E</text>
<text x="276" y="155.6">S2_F</text>
<text x="351.8" y="153">D2_0</text>
<text x="351.8" y="155.6">D2_1</text>
<text x="71.1" y="161.9">DISP_LOAD</text>
<text x="144.8" y="159.4">S2_G</text>
<text x="144.8" y="156.9">S2_F</text>
<text x="144.8" y="161.9">S2_DP</text>
<text x="274.8" y="160.7">S2_DP</text>
<text x="276" y="158.1">S2_G</text>
<text x="351.8" y="160.7">D2_3</text>
<text x="351.8" y="158.1">D2_2</text>
<text x="144.8" y="167">D2_1</text>
<text x="144.8" y="164.5">D2_0</text>
<text x="144.8" y="169.6">D2_2</text>
<text x="144.8" y="172.1">D2_3</text>
<text x="98.6" y="179.7">DISP_LOAD</text>
<text x="144.8" y="174.6">D2_4</text>
<text x="97.5" y="184.8">DISP_DOUT1</text>
<text x="99.8" y="182.3">DISP_CLK</text>
<text x="255.9" y="210.8" transform="rotate(-90 255.9 210.8)">S2_A</text>
<text x="273.7" y="210.8" transform="rotate(-90 273.7 210.8)">S2_B</text>
<text x="291.5" y="210.8" transform="rotate(-90 291.5 210.8)">S2_C</text>
<text x="309.3" y="210.8" transform="rotate(-90 309.3 210.8)">S2_D</text>
<text x="328.3" y="210.8" transform="rotate(-90 328.3 210.8)">S2_E</text>
<text x="346.1" y="210.8" transform="rotate(-90 346.1 210.8)">S2_F</text>
<text x="363.9" y="210.8" transform="rotate(-90 363.9 210.8)">S2_G</text>
<text x="381.6" y="210.8" transform="rotate(-90 381.6 210.8)">S2_DP</text>
<text x="389.9" y="225.4">D2_4</text>
</g>
<g font-size="1.9" fill="#725600">
<text x="25.9" y="115.1">SPI2_MOSI</text>
<text x="27.1" y="139.3">SPI2_SCK</text>
<text x="28.3" y="163.4">DISP_CS</text>
<text x="34.4" y="240.9">ENC_A</text>
<text x="34.4" y="245.9">ENC_B</text>
<text x="82.9" y="240.9">ENC_SW</text>
<text x="136.7" y="256.4" transform="rotate(-90 136.7 256.4)">ENC_A</text>
<text x="163.4" y="256.4" transform="rotate(-90 163.4 256.4)">ENC_B</text>
<text x="42.1" y="265">BTN_ON</text>
<text x="100.8" y="265">BTN_MODE</text>
<text x="160.4" y="265">BTN_MENU</text>
</g>
<g font-size="1.5" fill="#840000">
<text x="300.1" y="57">a</text>
<text x="294.1" y="64.9">e</text>
<text x="296.1" y="60.3">f</text>
<text x="298.9" y="61.9">g</text>
<text x="302.2" y="65.2">c</text>
<text x="303.2" y="60.6">b</text>
<text x="297.6" y="66.2">d</text>
<text x="300.1" y="69.7">DP1</text>
<text x="311.5" y="69.7">DP2</text>
<text x="321.4" y="69.7">DP3</text>
<text x="331.6" y="69.5">DP4</text>
<text x="300.1" y="101.5">a</text>
<text x="296.1" y="104.8">f</text>
<text x="298.9" y="106.3">g</text>
<text x="303.2" y="105">b</text>
<text x="294.1" y="109.4">e</text>
<text x="297.6" y="110.6">d</text>
<text x="302.2" y="109.6">c</text>
<text x="331.6" y="113.9">DP4</text>
<text x="300.1" y="114.2">DP1</text>
<text x="311.5" y="114.2">DP2</text>
<text x="321.4" y="114.2">DP3</text>
<text x="296.1" y="149.2">f</text>
<text x="300.1" y="145.9">a</text>
<text x="303.2" y="149.5">b</text>
<text x="294.1" y="153.8">e</text>
<text x="297.6" y="155.1">d</text>
<text x="298.9" y="150.8">g</text>
<text x="302.2" y="154.1">c</text>
<text x="300.1" y="158.6">DP1</text>
<text x="311.5" y="158.6">DP2</text>
<text x="321.4" y="158.6">DP3</text>
<text x="331.6" y="158.4">DP4</text>
<text x="301" y="268.1">DC Load Box</text>
<text x="300.9" y="273.8">File: ui.kicad_sch</text>
<text x="300.9" y="271.1">Sheet: /Front Panel UI/</text>
<text x="300.9" y="281.2">Size: A3</text>
<text x="322.9" y="281.2">Date: 2026-10-31</text>
<text x="386" y="281.2">Rev: D</text>
<text x="300.9" y="284">KiCad E.D.A. 10.0.6</text>
<text x="385.9" y="284">Id: 4/13</text>
</g>
<g font-size="1.3" fill="#840000">
<text x="35" y="12">1</text>
<text x="85" y="12">2</text>
<text x="135" y="12">3</text>
<text x="185" y="12">4</text>
<text x="235" y="12">5</text>
<text x="285" y="12">6</text>
<text x="335" y="12">7</text>
<text x="385" y="12">8</text>
<text x="10.3" y="36">A</text>
<text x="408.3" y="36">A</text>
<text x="10.2" y="86">B</text>
<text x="408.2" y="86">B</text>
<text x="10.2" y="136">C</text>
<text x="408.2" y="136">C</text>
<text x="10.2" y="186">D</text>
<text x="408.2" y="186">D</text>
<text x="10.3" y="236">E</text>
<text x="408.3" y="236">E</text>
<text x="10.3" y="286">F</text>
<text x="35" y="287">1</text>
<text x="85" y="287">2</text>
<text x="135" y="287">3</text>
<text x="185" y="287">4</text>
<text x="235" y="287">5</text>
<text x="285" y="287">6</text>
<text x="335" y="287">7</text>
<text x="385" y="287">8</text>
<text x="408.3" y="286">F</text>
</g>
<g font-size="1.3" fill="#a90000">
<text x="55.7" y="52.1" transform="rotate(-90 55.7 52.1)">14</text>
<text x="288.2" y="54.5">11</text>
<text x="288.8" y="59.6">4</text>
<text x="288.8" y="57">7</text>
<text x="116.8" y="65.9">18</text>
<text x="126.9" y="63.6" transform="rotate(-90 126.9 63.6)">19</text>
<text x="134.6" y="65.9">14</text>
<text x="288.8" y="64.6">1</text>
<text x="288.8" y="62.1">2</text>
<text x="341.6" y="64.6">12</text>
<text x="55.7" y="71.9" transform="rotate(-90 55.7 71.9)">7</text>
<text x="134.6" y="68.4">16</text>
<text x="134.6" y="71">20</text>
<text x="288.2" y="67.2">10</text>
<text x="288.8" y="69.7">5</text>
<text x="342.2" y="69.7">8</text>
<text x="342.2" y="67.2">9</text>
<text x="134.6" y="76.1">21</text>
<text x="134.6" y="73.5">23</text>
<text x="288.8" y="72.3">3</text>
<text x="342.2" y="72.3">6</text>
<text x="134.6" y="78.6">15</text>
<text x="134.6" y="81.1">17</text>
<text x="134.6" y="83.7">22</text>
<text x="134.6" y="88.8">11</text>
<text x="135.2" y="86.2">2</text>
<text x="135.2" y="91.3">6</text>
<text x="135.2" y="93.8">7</text>
<text x="116.8" y="101.5">12</text>
<text x="134.6" y="98.9">10</text>
<text x="135.2" y="96.4">3</text>
<text x="135.2" y="101.5">5</text>
<text x="288.2" y="98.9">11</text>
<text x="288.8" y="101.5">7</text>
<text x="116.8" y="104">13</text>
<text x="117.4" y="106.5">1</text>
<text x="134.6" y="106.5">24</text>
<text x="135.2" y="104">8</text>
<text x="288.8" y="106.5">2</text>
<text x="288.8" y="104">4</text>
<text x="126.9" y="111.2" transform="rotate(-90 126.9 111.2)">4</text>
<text x="288.2" y="111.6">10</text>
<text x="288.8" y="109.1">1</text>
<text x="341.6" y="109.1">12</text>
<text x="342.2" y="111.6">9</text>
<text x="49.4" y="114.2">2</text>
<text x="55.7" y="119.2" transform="rotate(-90 55.7 119.2)">1</text>
<text x="60.9" y="114.2">3</text>
<text x="288.8" y="116.7">3</text>
<text x="288.8" y="114.2">5</text>
<text x="342.2" y="116.7">6</text>
<text x="342.2" y="114.2">8</text>
<text x="49.4" y="138.3">5</text>
<text x="55.7" y="143.3" transform="rotate(-90 55.7 143.3)">4</text>
<text x="60.9" y="138.3">6</text>
<text x="126.9" y="142.3" transform="rotate(-90 126.9 142.3)">19</text>
<text x="288.2" y="143.4">11</text>
<text x="116.8" y="144.6">18</text>
<text x="134.6" y="144.6">14</text>
<text x="134.6" y="147.2">16</text>
<text x="134.6" y="149.7">20</text>
<text x="288.8" y="148.5">4</text>
<text x="288.8" y="145.9">7</text>
<text x="134.6" y="154.8">21</text>
<text x="134.6" y="152.3">23</text>
<text x="288.8" y="153.5">1</text>
<text x="288.8" y="151">2</text>
<text x="341.6" y="153.5">12</text>
<text x="134.6" y="157.3">15</text>
<text x="134.6" y="159.9">17</text>
<text x="288.2" y="156.1">10</text>
<text x="288.8" y="161.2">3</text>
<text x="288.8" y="158.6">5</text>
<text x="342.2" y="161.2">6</text>
<text x="342.2" y="158.6">8</text>
<text x="342.2" y="156.1">9</text>
<text x="49.4" y="162.4">9</text>
<text x="60.9" y="162.4">8</text>
<text x="134.6" y="167.5">11</text>
<text x="134.6" y="162.4">22</text>
<text x="135.2" y="165">2</text>
<text x="55.7" y="168" transform="rotate(-90 55.7 168)">10</text>
<text x="135.2" y="170">6</text>
<text x="135.2" y="172.6">7</text>
<text x="134.6" y="177.7">10</text>
<text x="135.2" y="175.1">3</text>
<text x="116.8" y="180.2">12</text>
<text x="116.8" y="182.7">13</text>
<text x="117.4" y="185.3">1</text>
<text x="134.6" y="185.3">24</text>
<text x="135.2" y="180.2">5</text>
<text x="135.2" y="182.7">8</text>
<text x="48.8" y="186.6">12</text>
<text x="60.3" y="186.6">11</text>
<text x="126.9" y="190" transform="rotate(-90 126.9 190)">4</text>
<text x="55.7" y="192.2" transform="rotate(-90 55.7 192.2)">13</text>
<text x="59" y="239.9">A</text>
<text x="71.1" y="239.9">S1</text>
<text x="58.9" y="245">B</text>
<text x="58.9" y="242.4">C</text>
<text x="71.1" y="245">S2</text>
</g>
<g font-size="1.3" fill="#006464">
<text x="56.8" y="58.2" transform="rotate(-90 56.8 58.2)">VCC</text>
<text x="291.3" y="58.1">b</text>
<text x="291.3" y="55.6">a</text>
<text x="291.3" y="65.7">e</text>
<text x="291.3" y="63.2">d</text>
<text x="291.3" y="60.7">c</text>
<text x="337.1" y="65.7">CC1</text>
<text x="56.8" y="67.6" transform="rotate(-90 56.8 67.6)">GND</text>
<text x="119.9" y="67">ISET</text>
<text x="128" y="66.9" transform="rotate(-90 128 66.9)">V+</text>
<text x="128" y="69.5">SEG_B</text>
<text x="128.2" y="67">SEG_A</text>
<text x="291.3" y="70.8">g</text>
<text x="291.3" y="68.3">f</text>
<text x="337.1" y="70.8">CC3</text>
<text x="337.1" y="68.3">CC2</text>
<text x="128" y="72.1">SEG_C</text>
<text x="128" y="74.6">SEG_D</text>
<text x="128.1" y="77.2">SEG_E</text>
<text x="291.3" y="73.4">DPX</text>
<text x="337.1" y="73.4">CC4</text>
<text x="128" y="82.2">SEG_G</text>
<text x="128.2" y="79.7">SEG_F</text>
<text x="126.7" y="84.8">SEG_DP</text>
<text x="128.6" y="87.3">DIG_0</text>
<text x="128.6" y="89.9">DIG_1</text>
<text x="128.6" y="92.4">DIG_2</text>
<text x="128.6" y="94.9">DIG_3</text>
<text x="128.6" y="97.5">DIG_4</text>
<text x="128.6" y="100">DIG_5</text>
<text x="291.3" y="100">a</text>
<text x="119.9" y="107.6">DIN</text>
<text x="119.9" y="102.6">LOAD</text>
<text x="119.9" y="105.1">CLK</text>
<text x="128.6" y="102.6">DIG_6</text>
<text x="128.6" y="105.1">DIG_7</text>
<text x="129" y="107.6">DOUT</text>
<text x="291.3" y="107.6">d</text>
<text x="291.3" y="105.1">c</text>
<text x="291.3" y="102.6">b</text>
<text x="128" y="108.7" transform="rotate(-90 128 108.7)">GND</text>
<text x="291.3" y="110.2">e</text>
<text x="291.3" y="112.7">f</text>
<text x="337.1" y="112.7">CC2</text>
<text x="337.1" y="110.2">CC1</text>
<text x="291.3" y="117.8">DPX</text>
<text x="291.3" y="115.3">g</text>
<text x="337.1" y="117.8">CC4</text>
<text x="337.1" y="115.3">CC3</text>
<text x="119.9" y="145.7">ISET</text>
<text x="128" y="145.6" transform="rotate(-90 128 145.6)">V+</text>
<text x="128" y="148.3">SEG_B</text>
<text x="128.2" y="145.7">SEG_A</text>
<text x="291.3" y="149.6">c</text>
<text x="291.3" y="147">b</text>
<text x="291.3" y="144.5">a</text>
<text x="128" y="150.8">SEG_C</text>
<text x="128" y="153.4">SEG_D</text>
<text x="128.1" y="155.9">SEG_E</text>
<text x="291.3" y="154.6">e</text>
<text x="291.3" y="152.1">d</text>
<text x="337.1" y="154.6">CC1</text>
<text x="128" y="161">SEG_G</text>
<text x="128.2" y="158.4">SEG_F</text>
<text x="291.3" y="159.7">g</text>
<text x="291.3" y="157.2">f</text>
<text x="337.1" y="159.7">CC3</text>
<text x="337.1" y="157.2">CC2</text>
<text x="126.7" y="163.5">SEG_DP</text>
<text x="128.6" y="166.1">DIG_0</text>
<text x="291.3" y="162.3">DPX</text>
<text x="337.1" y="162.3">CC4</text>
<text x="128.6" y="171.1">DIG_2</text>
<text x="128.6" y="173.7">DIG_3</text>
<text x="128.6" y="168.6">DIG_1</text>
<text x="128.6" y="176.2">DIG_4</text>
<text x="128.6" y="178.8">DIG_5</text>
<text x="119.9" y="181.3">LOAD</text>
<text x="119.9" y="183.8">CLK</text>
<text x="128.6" y="181.3">DIG_6</text>
<text x="128.6" y="183.8">DIG_7</text>
<text x="119.9" y="186.4">DIN</text>
<text x="128" y="187.5" transform="rotate(-90 128 187.5)">GND</text>
<text x="129" y="186.4">DOUT</text>
</g>
</svg>
